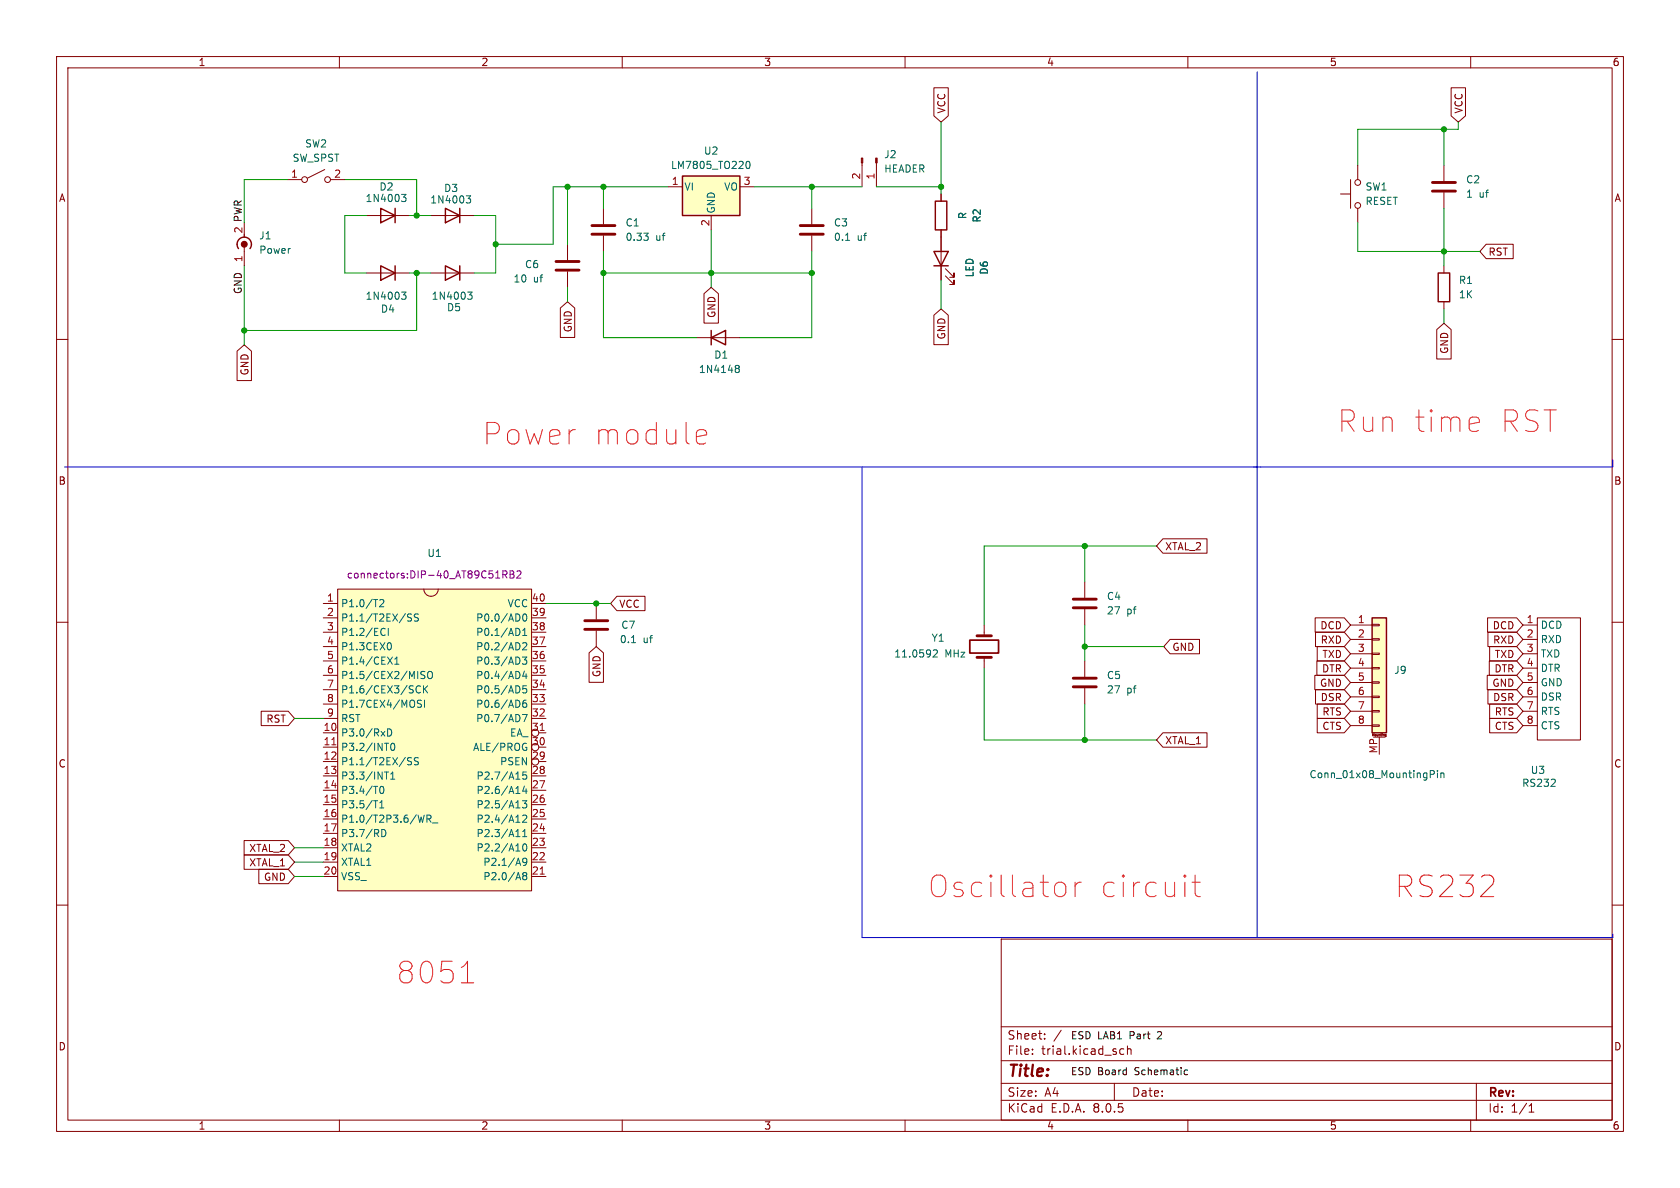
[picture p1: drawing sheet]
<svg xmlns="http://www.w3.org/2000/svg" width="297mm" height="210mm" viewBox="0 0 297 210" stroke-linecap="round" stroke-linejoin="round" font-family="sans-serif">
<g fill="none" stroke="#840000" stroke-width=".18">
<path d="M10 10h277v190h-277zM12 12h273v186h-273zM60 10v2M110 10v2M160 10v2M210 10v2M260 10v2M64.8 38.1h7.6M152.4 28.8v4.2M154.9 28.8v4.2M10 60h2M255.3 47v1.3"/>
<path d="M255.3 53.3v1.3M285 60h2M10 110h2M105.4 106.7v2.8M105.4 111.5v2.8M285 110h2M10 160h2M285 160h2M177 166h108v32h-108zM60 198v2M110 198v2M160 198v2"/>
<path d="M177 194.5h108M177 191.5h108M177 187.5h108M177 181.5h108M182.5 186.3v.1M182.5 185.5v.1M184.7 183.6v.1M184.7 182.8v.1M187.6 182.1l-1.3 2M197 191.5v3M198.7 185.5l-.5-.1-.2 .3v.4l.1 .2h.6M199.3 185.5l.2-.1 .4 .1 .1 .9"/>
<path d="M199.3 184.9v1.5M210 198v2M260 198v2M261 191.5v6.5M270.3 196.6h.9M270.3 195.5l.4-.4v1.5"/>
</g>
<g fill="#840000" stroke="#840000" stroke-width=".18">
<path d="M152.3 27.9h.2v.9h-.2z"/>
<path d="M154.8 27.9h.3v.9h-.3z"/>
</g>
<path d="M67.3 36.8l2.5 1.3-2.5 1.3zM69.8 36.8v2.6M254.3 48.3h2v5h-2z" fill="none" stroke="#840000" stroke-width=".25"/>
<path d="M71 34.4h.8l-.5 .4 .4 .2 .1 .4-.3 .2h-.3M111.6 113.6h.8" fill="none" stroke="#006464" stroke-width=".18"/>
<path d="M103.4 111.3h4M103.4 109.7h4" fill="none" stroke="#840000" stroke-width=".51"/>
<path d="M120.6 31.1h10.2v7h-10.2z" fill="#ffffc2"/>
<path d="M120.6 31.1h10.2v7h-10.2zM42.2 43.9a1.27 1.27 0 0 1 .1-1.7 1.27 1.27 0 0 1 1.7 0 1.27 1.27 0 0 1 .2 1.7M125.7 59.7l2.6-1.3v2.6zM125.7 58.4v2.6" fill="none" stroke="#840000" stroke-width=".25"/>
<g fill="none" stroke="#840000" stroke-width=".18">
<path d="M50.8 31.8h2.5M57.4 30l-3 1.5M58.4 31.8h2.6M106.7 36.8v2.8M118.1 33h2.5M125.7 38.1v2.5M130.8 33h2.5M143.5 36.8v2.8M255.3 29.2v2.8M255.3 34v2.8M43.2 43.2v3.8M106.7 41.7v2.8"/>
<path d="M123.2 59.7h7.6M143.5 41.7v2.8M174 110.5v1.9M174 116.2v1.9M191.8 102.9v2.8M191.8 107.7v2.8"/>
<circle cx="53.8" cy="31.8" r=".51"/>
<circle cx="57.9" cy="31.8" r=".51"/>
</g>
<path d="M132 28.6l.2-.1a.68 .68 0 0 1 .4 .7 .68 .68 0 0 1-.4 .6l-.2-.1-.1-.4zM113.8 41.2h.8l-.4 .5M114.5 41.8l.1 .1-.1 .5M149.5 42.5h.7M130.1 65.1h.1M130.1 64.6h.4l.1 .1 .1 .2-.2 .2M130.2 65.1h.3M130.2 65.1l-.1 .1M130.5 65.1l.2 .3-.1 .3-.1 .2-.4-.1M165 115l.5-.1 .2 .3-.8 .9h.8" fill="none" stroke="#006464" stroke-width=".18"/>
<path d="M104.6 39.9h4.1M141.5 39.9h4M253.2 33.8h4.1M253.2 32.3h4.1M104.6 41.4h4.1M141.5 41.4h4M172.7 116.2h2.6M172.7 112.4h2.6M189.7 105.9h4.1M189.7 107.4h4.1" fill="none" stroke="#840000" stroke-width=".51"/>
<path d="M171.4 113.2h5.1v2.2h-5.1z" fill="none" stroke="#840000" stroke-width=".3"/>
<circle cx="43.2" cy="43.2" r=".51" fill="#840000" stroke="#840000" stroke-width=".2"/>
<path d="M59.7 104.1h34.3v53.4h-34.3z" fill="#ffffc2"/>
<g fill="none" stroke="#840000" stroke-width=".18">
<path d="M76.2 48.3h7.6M57.1 106.7h2.6M57.1 109.2h2.6M57.1 111.8h2.6M57.1 119.4h2.6M57.1 116.8h2.6M57.1 114.3h2.6M59.7 104.1h34.3v53.4h-34.3zM74.9 104.1a1.27 1.27 0 0 0 1.3 1.3 1.27 1.27 0 0 0 1.3-1.3M94 106.7h2.5M94 109.2h2.5M94 111.8h2.5"/>
<path d="M94 119.4h2.5M94 116.8h2.5M94 114.3h2.5M191.8 116.8v2.8M57.1 129.5h2.6M57.1 132.1h2.6M57.1 134.6h2.6M57.1 137.2h2.6M57.1 139.7h2.6M57.1 127h2.6M57.1 124.5h2.6M57.1 121.9h2.6"/>
<path d="M94 137.2h2.5M94 139.7h2.5M94 127h2.5M94 124.5h2.5M94 121.9h2.5M95.2 129.5h1.3M95.2 132.1h1.3M95.2 134.6h1.3M191.8 121.7v2.8M57.1 142.2h2.6M57.1 144.8h2.6M57.1 147.3h2.6"/>
<path d="M57.1 149.9h2.6M57.1 152.4h2.6M57.1 154.9h2.6M94 142.2h2.5M94 144.8h2.5M94 147.3h2.5M94 149.9h2.5M94 152.4h2.5M94 154.9h2.5"/>
<circle cx="94.6" cy="132.1" r=".63"/>
<circle cx="94.6" cy="134.6" r=".63"/>
<circle cx="94.6" cy="129.5" r=".63"/>
</g>
<g fill="none" stroke="#006464" stroke-width=".18">
<path d="M82.7 51.6h.8l-.5 .5 .4 .1 .1 .5-.3 .2h-.3M67.1 106.1l.5-.1 .3 .4-.8 .9h.8M67.6 111.1h.3l.2 .1M68.1 112.2l-.2 .1h-.3M68.5 116.1l.9 1.3M68.6 111.1v1.2M69 113.7l.2 .4-.2 .7M69.4 116.1l-.9 1.3M69.8 117.4h.7M69.8 116.5l.4-.4v1.3M72.1 109l.5 .3 .2 .3-.3 .2-.5-.1M72.8 108.6l-.5-.1-.2 .2"/>
<path d="M74 108.6l-.5-.1-.2 .2v.3l.5 .3 .2 .3-.3 .2-.5-.1M74.5 119.2l.5 .2 .1 .3-.2 .3-.5-.1M74.5 118.8h.6M75.8 118.8l.1-.1a.43 .43 0 0 1 .5 .4v.4a.42 .42 0 0 1-.4 .5 .42 .42 0 0 1-.4-.5v-.4zM91.9 111.4v.6M92.3 116.1h.8l-.4 .5 .4 .2v.5l-.2 .1-.6-.1M92.4 113.7l.5-.1 .2 .4-.8 .9h.8M92.4 111.4l.4-.3v1.2M92.4 112.3h.7M92.5 108.7l.2-.2a.68 .68 0 0 1 .4 .7 .68 .68 0 0 1-.4 .6l-.2-.1-.1-.4zM92.7 118.6l-.3 .9h.8M93 119.1v.9"/>
<path d="M67.3 139.1l.1-.1a.68 .68 0 0 1 .5 .6 .68 .68 0 0 1-.5 .7 .84 .84 0 0 1-.1-1.2zM68 136.5h.7M68.5 128.8a.64 .64 0 0 1 .8 .7 .64 .64 0 0 1-.8 .6zM69.1 137.7h.7M69.1 136.8l.3-.3v1.2M69.2 131.5l.2-.1a.68 .68 0 0 1 .4 .6 .68 .68 0 0 1-.4 .7l-.2-.2-.1-.3zM72.1 134.4l.5 .3 .2 .3-.3 .2-.5-.1M72.8 134l-.5-.1-.2 .2M73.7 122.3l.3 .2 .3-.1M73.9 123.8h.6M73.9 124.3l.5 .2 .1 .3-.2 .2h-.5M74 134l-.5-.1-.2 .2v.3l.5 .3 .2 .3-.3 .2-.5-.1"/>
<path d="M74.3 121.4l-.3-.2-.3 .2M74.9 121.2v1.3M75.1 121.8l.5 .7M75.1 123.8v1.2M75.6 121.2l-.7 .8M92.3 126.3h.9l-.6 1.3M92.7 138.9l-.3 1h.8M92.9 132.1h.2v.4l-.2 .2M92.9 131.4l.2 .1M93 123.8h-.4a.86 .86 0 0 0 0 1.2l.5-.1v-.4l-.2-.2h-.4l-.1 .2M93 139.4v.9M93.1 136.5h-.6l-.1 .6 .2-.1h.4l.1 .2v.4l-.2 .1-.5-.1"/>
<path d="M93.1 121.2h-.6l-.1 .6 .2-.1 .4 .1 .1 .2v.4l-.2 .1-.5-.1M66 141.5h.8M67.1 142.8h.8M67.1 141.9l.4-.4v1.3M67.5 146.6a.64 .64 0 0 1 .7 .7 .64 .64 0 0 1-.7 .6zM75.5 144.8l.6-.1 .1-.2-.1-.3-.6-.1v1.3M75.8 144.8l.4 .6M76.4 145.5h1M91.2 147.9h.7M92.3 141.5h.8l-.4 .5 .4 .2v.5l-.2 .1-.6-.1M92.4 144.2l.5-.1 .2 .4-.8 .9h.8M92.4 147.9h.7"/>
<path d="M92.4 147l.4-.4v1.3M92.5 149.3l.2-.1a.68 .68 0 0 1 .4 .6 .68 .68 0 0 1-.4 .6l-.2-.1-.1-.3zM92.6 154.8l-.2-.2 .2-.4h.3l.2 .3-.2 .3M92.6 154.8l-.2 .2 .1 .4 .1 .1h.4l.1-.2v-.3l-.2-.2M92.6 154.8h.3M93.1 152.3l-.2 .2-.4-.1-.1-.1 .1-.5 .4-.1 .2 .1a.84 .84 0 0 1-.3 1.2h-.3"/>
</g>
<path d="M58.7 131.7h.7M95.5 129.1h.7M95.5 154.5h.7" fill="none" stroke="#a90000" stroke-width=".18"/>
<path d="M87.6 102.2h.8M88.9 101.6l.6-.1 .1-.2v-.3l-.7-.1v1.3M89.2 101.6l.4 .6M90.2 100.9h.4l.2 .3-.2 .3 .2 .1 .1 .3-.2 .3h-.5zM90.2 101.5h.4M91.4 101l.5-.1 .2 .4-.8 .9h.8" fill="none" stroke="#840084" stroke-width=".18"/>
<path d="M189.7 119.9h4.1M189.7 121.4h4.1" fill="none" stroke="#840000" stroke-width=".51"/>
<path d="M78.7 47l2.6 1.3-2.6 1.2zM81.3 47v2.5" fill="none" stroke="#840000" stroke-width=".25"/>
<path d="M242.6 109.2h2.5v20.3h-2.5z" fill="#ffffc2"/>
<g fill="none" stroke="#840000" stroke-width=".18">
<path d="M165.1 15.5h2.5v5l-1.2 1.1-1.3-1.1zM256.5 15.5h2.6v5l-1.3 1.1-1.3-1.1zM76.2 38.1h7.6M166.4 34.3v1.3M237 34.3h1.8M238.8 31.8v5M240 29.2v2.6M240 36.8v2.6M64.8 48.3h7.6M99.1 54.5l1.2-1.2 1.3 1.2v5.2h-2.5zM100.3 43.2v2.8M100.3 48v2.8"/>
<path d="M124.5 51.9l1.2-1.1 1.3 1.1v5.2h-2.5zM165.1 55.7l1.3-1.1 1.2 1.1v5.2h-2.5zM166.4 40.6v8.9M167.1 48.8l1.6 1.5v-.8v.8h-.8M167.1 47.5l1.6 1.5v-.7v.7h-.8M254 58.3l1.3-1.1 1.2 1.1v5.2h-2.5zM262.7 43.2h4.8v2.5h-4.8l-1.1-1.2zM41.9 62.1l1.3-1.1 1.3 1.1v5.2h-2.6zM205.6 95.2h7.8v2.6h-7.8l-1.1-1.3zM104.1 115.4l1.3-1.1 1.3 1.1v5.2h-2.6zM109.1 105.4h4.9v2.6h-4.9l-1.2-1.3zM206.9 113h5.2v2.6h-5.2l-1.2-1.3z"/>
<path d="M232.4 119.4h5.2l1.2 1.3-1.2 1.2h-5.2zM232.5 109.2h5.1l1.2 1.3-1.2 1.3h-5.1zM232.6 111.8h5l1.2 1.2-1.2 1.3h-5zM232.8 116.8h4.8l1.2 1.3-1.2 1.3h-4.8zM232.9 114.3h4.7l1.2 1.3-1.2 1.2h-4.7zM238.8 110.5h3.8M238.8 113h3.8M238.8 115.6h3.8M238.8 118.1h3.8M242.6 118h1.2v.2h-1.2zM242.6 115.4h1.2v.3h-1.2zM242.6 112.9h1.2v.3h-1.2z"/>
<path d="M242.6 110.4h1.2v.2h-1.2zM262.9 119.4h5.2l1.1 1.3-1.1 1.2h-5.2zM263 109.2h5.1l1.1 1.3-1.1 1.3h-5.1zM263 111.8h5.1l1.1 1.2-1.1 1.3h-5.1zM263.3 116.8h4.8l1.1 1.3-1.1 1.3h-4.8zM263.3 114.3h4.8l1.1 1.3-1.1 1.2h-4.8zM269.2 110.5h2.6M269.2 113h2.6M269.2 115.6h2.6M269.2 118.1h2.6M271.8 109.2h7.6v21.6h-7.6zM46.2 125.7h4.8l1.1 1.3-1.1 1.3h-4.8z"/>
<path d="M205.6 129.5h7.8v2.6h-7.8l-1.1-1.3zM232.6 121.9h5l1.2 1.3-1.2 1.3h-5zM232.9 127h4.7l1.2 1.3-1.2 1.2h-4.7zM232.9 124.5h4.7l1.2 1.2-1.2 1.3h-4.7zM238.8 120.7h3.8M238.8 123.2h3.8M238.8 125.7h3.8M238.8 128.3h3.8M242.6 128.1h1.2v.3h-1.2zM242.6 125.6h1.2v.3h-1.2zM242.6 123.1h1.2v.2h-1.2zM242.6 120.5h1.2v.3h-1.2z"/>
<path d="M242.7 130.1v-.4l.1 .3 .1-.3v.4M242.8 130.3h2.1M243.8 130.3v3.1M244.1 129.7v.3M244.3 129.7h.1M245 130.2h-.1M245 130.1h-.1v-.2l.1-.1v.3M245 130.1v.1M263 121.9h5.1l1.1 1.3-1.1 1.3h-5.1zM263.3 127h4.8l1.1 1.3-1.1 1.2h-4.8zM263.3 124.5h4.8l1.1 1.2-1.1 1.3h-4.8zM269.2 120.7h2.6"/>
<path d="M269.2 123.2h2.6M269.2 125.7h2.6M269.2 128.3h2.6M43.2 151.1h7.8l1.1 1.3-1.1 1.3h-7.8zM43.2 148.6h7.8l1.1 1.3-1.1 1.2h-7.8zM45.8 153.7h5.2l1.1 1.2-1.1 1.3h-5.2z"/>
<circle cx="240" cy="32.3" r=".51"/>
<circle cx="240" cy="36.3" r=".51"/>
</g>
<path d="M78.7 36.8l2.6 1.3-2.6 1.3zM81.3 36.8v2.6M165.4 35.6h2v5h-2zM67.3 47l2.5 1.3-2.5 1.2zM69.8 47v2.5M165.1 44.5h2.5l-1.2 2.5zM165.1 47h2.5M242.6 109.2h2.5v20.3h-2.5z" fill="none" stroke="#840000" stroke-width=".25"/>
<path d="M82.4 34.6h.8l-.4 .5 .3 .1 .1 .4-.2 .3h-.4M71 51.6h.8l-.5 .5 .4 .1 .1 .5-.3 .2h-.3M252.9 136.9l.6-.1 .1-.2-.1-.3-.6-.1v1.3M254.1 136.2v.1M254.1 136.6v.9M254.7 136.6v.9M254.7 136.8l.2-.2 .3 .1 .1 .8M274.2 139h.8M274.9 137.9v.4" fill="none" stroke="#006464" stroke-width=".18"/>
<path d="M98.3 47.8h4.1M98.3 46.2h4.1" fill="none" stroke="#840000" stroke-width=".51"/>
<path d="M261 73.7l.4 .2 .1 .4v.3l-1.8 .4M261.4 76.1l-.4 .2" fill="none" stroke="#ff2f1f" stroke-width=".18"/>
<path d="M123.3 78.3l.4 .2h.7l.3-.2M123.3 76.1l.4-.2h.7l.3 .2 .2 .8-1.8 .3" fill="none" stroke="#ff1621" stroke-width=".18"/>
<path d="M209.5 189.9h.5M209.5 189.2h.5" fill="none" stroke="#0f0f0f" stroke-width=".18"/>
<path d="M187.7 156l.5 .3 .2 .4v1.1l-.3 .5-.4 .2M190.1 156v2.5M191.1 156a.97 .97 0 0 0-1 .7M209.5 154.7l.2 .2-.2 .2M210.7 156h1.5M211.3 154.7v3.3l.2 .3 .7 .2" fill="none" stroke="#ff1e25" stroke-width=".18"/>
<path d="M81.6 173.7h2.1M82.3 170.5l.4-.6v3.8" fill="none" stroke="#ff1e1e" stroke-width=".18"/>
<path d="M222.2 12.7v153M152.4 82.6v83.1h132.7v-.6M285.1 81.3v1.3h-273.7" fill="none" stroke="#0000c2" stroke-width=".18"/>
<g fill="none" stroke="#009600" stroke-width=".18">
<path d="M50.8 31.8h-7.6v7.6M61 31.8h12.7v6.3M64.8 38.1h-3.8v10.2h3.8M72.4 38.1h3.8M83.8 38.1h3.8v10.2h-3.8M100.3 33v10.2M106.7 33v3.8M118.1 33h-20.3v10.2h-10.2M133.3 33h19.1M143.5 33v3.8M154.9 33h11.5M166.4 21.6v12.7"/>
<path d="M240 39.4v5.1h21.6M255.3 22.9v6.3M255.3 36.8v10.2M257.8 21.6v1.3h-17.8v6.3M43.2 47v14M72.4 48.3h3.8M73.7 48.3v10.1h-30.5M100.3 50.8v2.5M106.7 44.5v15.2h16.5M106.7 48.3h36.8M125.7 40.6v10.2M143.5 44.5v15.2h-12.7"/>
<path d="M166.4 49.5v5.1M255.3 54.6v2.6M191.8 96.5v6.4M204.5 96.5h-30.5v14M96.5 106.7h11.4M174 118.1v12.7h30.5M191.8 110.5v6.3M191.8 114.3h13.9M52.1 127h5M191.8 124.5v6.3M52.1 154.9h5M52.1 149.9h5"/>
<path d="M52.1 152.4h5"/>
</g>
<g fill="#009600" stroke="#009600" stroke-width=".18">
<circle cx="125.7" cy="48.3" r=".46"/>
<circle cx="143.5" cy="33" r=".46"/>
<circle cx="143.5" cy="48.3" r=".46"/>
<circle cx="106.7" cy="33" r=".46"/>
<circle cx="100.3" cy="33" r=".46"/>
<circle cx="87.6" cy="43.2" r=".46"/>
<circle cx="106.7" cy="48.3" r=".46"/>
<circle cx="255.3" cy="22.9" r=".46"/>
<circle cx="166.4" cy="33" r=".46"/>
<circle cx="255.3" cy="44.5" r=".46"/>
<circle cx="73.7" cy="48.3" r=".46"/>
<circle cx="73.7" cy="38.1" r=".46"/>
<circle cx="43.2" cy="58.4" r=".46"/>
<circle cx="105.4" cy="106.7" r=".46"/>
<circle cx="191.8" cy="114.3" r=".46"/>
<circle cx="191.8" cy="96.5" r=".46"/>
<circle cx="191.8" cy="130.8" r=".46"/>
</g>
<g font-size="5.3" fill="#ff2f1f">
<text x="236.2" y="76.7">Run time</text>
<text x="264.5" y="76.7">RST</text>
</g>
<g font-size="5.3" fill="#ff1621">
<text x="85.1" y="79">Power</text>
<text x="104.6" y="79">module</text>
</g>
<g font-size="5.3" fill="#ff1e25">
<text x="163.8" y="159">Oscillator</text>
<text x="194" y="159">circuit</text>
</g>
<text font-size="5.3" fill="#ff0c0e" x="246.4" y="159">RS232</text>
<text font-size="5.3" fill="#ff1e1e" x="69.8" y="174.2">8051</text>
<text font-size="2.8" fill="#840000" x="178" y="190.9">Title:</text>
<g font-size="2.1" fill="#840000">
<text x="178" y="184">Sheet:</text>
<text x="178" y="186.7">File:</text>
<text x="184.1" y="186.7">trial.kicad_sch</text>
<text x="178" y="196.9">KiCad</text>
<text x="178" y="194.1">Size:</text>
<text x="184.7" y="194.1">A4</text>
<text x="185.7" y="196.9">E.D.A.</text>
<text x="193.3" y="196.9">8.0.5</text>
<text x="200" y="194.1">Date:</text>
<text x="263" y="194.3">Rev:</text>
<text x="263" y="196.9">Id:</text>
<text x="267.1" y="196.9">1/1</text>
</g>
<g font-size="1.8" fill="#840000">
<text x="35" y="11.9">1</text>
<text x="85" y="11.9">2</text>
<text x="135" y="11.9">3</text>
<text x="185" y="11.9">4</text>
<text x="235" y="11.9">5</text>
<text x="285" y="11.9">6</text>
<text x="167.3" y="20.2" transform="rotate(-90 167.3 20.2)">VCC</text>
<text x="258.8" y="20.2" transform="rotate(-90 258.8 20.2)">VCC</text>
<text x="10.3" y="35.9">A</text>
<text x="285.3" y="35.9">A</text>
<text x="263.1" y="45.4">RST</text>
<text x="101.3" y="58.8" transform="rotate(-90 101.3 58.8)">GND</text>
<text x="126.7" y="56.3" transform="rotate(-90 126.7 56.3)">GND</text>
<text x="167.3" y="60.1" transform="rotate(-90 167.3 60.1)">GND</text>
<text x="256.2" y="62.7" transform="rotate(-90 256.2 62.7)">GND</text>
<text x="44.1" y="66.5" transform="rotate(-90 44.1 66.5)">GND</text>
<text x="10.3" y="85.9">B</text>
<text x="285.3" y="85.9">B</text>
<text x="205.9" y="97.5">XTAL_2</text>
<text x="109.4" y="107.6">VCC</text>
<text x="233.3" y="111.4">DCD</text>
<text x="233.4" y="114">RXD</text>
<text x="263.8" y="111.4">DCD</text>
<text x="263.9" y="114">RXD</text>
<text x="106.4" y="119.8" transform="rotate(-90 106.4 119.8)">GND</text>
<text x="207.2" y="115.3">GND</text>
<text x="233.6" y="119.1">DTR</text>
<text x="233.7" y="116.5">TXD</text>
<text x="264.1" y="119.1">DTR</text>
<text x="264.2" y="116.5">TXD</text>
<text x="233.3" y="121.6">GND</text>
<text x="233.4" y="124.1">DSR</text>
<text x="263.7" y="121.6">GND</text>
<text x="263.9" y="124.1">DSR</text>
<text x="47" y="128">RST</text>
<text x="205.9" y="131.8">XTAL_1</text>
<text x="233.7" y="129.2">CTS</text>
<text x="233.7" y="126.7">RTS</text>
<text x="264.2" y="129.2">CTS</text>
<text x="264.2" y="126.7">RTS</text>
<text x="10.3" y="135.9">C</text>
<text x="285.3" y="135.9">C</text>
<text x="44" y="153.4">XTAL_1</text>
<text x="44" y="150.8">XTAL_2</text>
<text x="46.6" y="155.9">GND</text>
<text x="10.3" y="185.9">D</text>
<text x="285.3" y="185.9">D</text>
<text x="35" y="199.9">1</text>
<text x="85" y="199.9">2</text>
<text x="135" y="199.9">3</text>
<text x="185" y="199.9">4</text>
<text x="235" y="199.9">5</text>
<text x="285" y="199.9">6</text>
</g>
<g font-size="1.8" fill="#006464">
<text x="51.6" y="28.8">SW_SPST</text>
<text x="53.8" y="26.3">SW2</text>
<text x="124.4" y="27.5">U2</text>
<text x="156.2" y="28.2">J2</text>
<text x="64.5" y="35.9">1N4003</text>
<text x="67" y="33.9">D2</text>
<text x="78.4" y="34.1">D3</text>
<text x="118.5" y="30.1">LM7805_TO220</text>
<text x="120.9" y="33.9">VI</text>
<text x="127.9" y="33.9">VO</text>
<text x="156.2" y="30.7">HEADER</text>
<text x="241.3" y="33.9">SW1</text>
<text x="259.1" y="32.6">C2</text>
<text x="259.1" y="35.2">1</text>
<text x="261.5" y="35.2">uf</text>
<text x="76" y="36.2">1N4003</text>
<text x="110.5" y="40.2">C1</text>
<text x="126.6" y="37.8" transform="rotate(-90 126.6 37.8)">GND</text>
<text x="147.3" y="40.2">C3</text>
<text x="171" y="38.8" transform="rotate(-90 171 38.8)">R</text>
<text x="173.6" y="39.4" transform="rotate(-90 173.6 39.4)">R2</text>
<text x="241.3" y="36.4">RESET</text>
<text x="45.7" y="42.5">J1</text>
<text x="45.7" y="45.1">Power</text>
<text x="92.7" y="47.6">C6</text>
<text x="110.5" y="42.8">0.33</text>
<text x="115.9" y="42.8">uf</text>
<text x="147.3" y="42.8">0.1</text>
<text x="151.5" y="42.8">uf</text>
<text x="64.5" y="53.2">1N4003</text>
<text x="76.2" y="53.2">1N4003</text>
<text x="90.7" y="50.1">10</text>
<text x="94.3" y="50.1">uf</text>
<text x="172.3" y="49.1" transform="rotate(-90 172.3 49.1)">LED</text>
<text x="174.9" y="48.6" transform="rotate(-90 174.9 48.6)">D6</text>
<text x="257.8" y="50.4">R1</text>
<text x="257.8" y="52.9">1K</text>
<text x="67.2" y="55.5">D4</text>
<text x="78.9" y="55.2">D5</text>
<text x="126.2" y="63.6">D1</text>
<text x="123.5" y="66.1">1N4148</text>
<text x="75.5" y="98.7">U1</text>
<text x="60.2" y="107.5">P1.0/T2</text>
<text x="89.6" y="107.5">VCC</text>
<text x="195.6" y="106.3">C4</text>
<text x="60.2" y="110.1">P1.1/T2EX/SS</text>
<text x="60.2" y="112.6">P1.2/ECI</text>
<text x="84.1" y="112.6">P0.1/AD1</text>
<text x="84.1" y="110.1">P0.0/AD0</text>
<text x="109.5" y="113.9">0.1</text>
<text x="109.7" y="111.4">C7</text>
<text x="113.7" y="113.9">uf</text>
<text x="164.6" y="113.6">Y1</text>
<text x="195.6" y="108.8">27</text>
<text x="199.2" y="108.8">pf</text>
<text x="272.3" y="111.4">DCD</text>
<text x="272.3" y="113.9">RXD</text>
<text x="60.2" y="115.2">P1.3CEX0</text>
<text x="60.2" y="117.7">P1.4/CEX1</text>
<text x="84.1" y="117.7">P0.3/AD3</text>
<text x="84.1" y="115.2">P0.2/AD2</text>
<text x="158" y="116.4">11.0592</text>
<text x="167" y="116.4">MHz</text>
<text x="246.4" y="119.3">J9</text>
<text x="272.3" y="116.4">TXD</text>
<text x="272.3" y="119">DTR</text>
<text x="60.2" y="120.2">P1.5/CEX2/MISO</text>
<text x="60.2" y="122.8">P1.6/CEX3/SCK</text>
<text x="60.2" y="125.3">P1.7CEX4/MOSI</text>
<text x="84.1" y="125.3">P0.6/AD6</text>
<text x="84.1" y="122.8">P0.5/AD5</text>
<text x="84.1" y="120.2">P0.4/AD4</text>
<text x="195.6" y="120.2">C5</text>
<text x="195.6" y="122.8">27</text>
<text x="199.2" y="122.8">pf</text>
<text x="272.3" y="121.5">GND</text>
<text x="272.3" y="124.1">DSR</text>
<text x="60.2" y="130.4">P3.0/RxD</text>
<text x="60.2" y="127.9">RST</text>
<text x="84.1" y="127.9">P0.7/AD7</text>
<text x="90.1" y="130.4">EA_</text>
<text x="272.3" y="126.6">RTS</text>
<text x="272.3" y="129.1">CTS</text>
<text x="60.2" y="132.9">P3.2/INT0</text>
<text x="60.2" y="135.5">P1.1/T2EX/SS</text>
<text x="83.5" y="132.9">ALE/PROG</text>
<text x="88.3" y="135.5">PSEN</text>
<text x="231.4" y="137.8">Conn_01x08_MountingPin</text>
<text x="270.5" y="137">U3</text>
<text x="60.2" y="138">P3.3/INT1</text>
<text x="60.2" y="140.6">P3.4/T0</text>
<text x="60.2" y="143.1">P3.5/T1</text>
<text x="84.1" y="143.1">P2.5/A13</text>
<text x="84.1" y="140.6">P2.6/A14</text>
<text x="84.1" y="138">P2.7/A15</text>
<text x="269" y="139.3">RS232</text>
<text x="60.2" y="145.6">P1.0/T2P3.6/WR_</text>
<text x="60.2" y="148.2">P3.7/RD</text>
<text x="84.1" y="148.2">P2.3/A11</text>
<text x="84.1" y="145.6">P2.4/A12</text>
<text x="60.2" y="150.7">XTAL2</text>
<text x="60.2" y="153.3">XTAL1</text>
<text x="60.2" y="155.8">VSS_</text>
<text x="84.1" y="150.7">P2.2/A10</text>
<text x="85.3" y="155.8">P2.0/A8</text>
<text x="85.3" y="153.3">P2.1/A9</text>
</g>
<g font-size="1.8" fill="#a90000">
<text x="51.4" y="31.5">1</text>
<text x="59" y="31.5">2</text>
<text x="118.7" y="32.8">1</text>
<text x="131.4" y="32.8">3</text>
<text x="152.1" y="31.8" transform="rotate(-90 152.1 31.8)">2</text>
<text x="154.7" y="31.8" transform="rotate(-90 154.7 31.8)">1</text>
<text x="125.5" y="40.1" transform="rotate(-90 125.5 40.1)">2</text>
<text x="42.9" y="46.4" transform="rotate(-90 42.9 46.4)">1</text>
<text x="57.7" y="106.4">1</text>
<text x="93.9" y="106.4">40</text>
<text x="57.7" y="109">2</text>
<text x="57.7" y="111.5">3</text>
<text x="93.9" y="111.5">38</text>
<text x="93.9" y="109">39</text>
<text x="240" y="110.2">1</text>
<text x="240" y="112.8">2</text>
<text x="269.8" y="110.2">1</text>
<text x="269.8" y="112.8">2</text>
<text x="57.7" y="114">4</text>
<text x="57.7" y="116.6">5</text>
<text x="57.7" y="119.1">6</text>
<text x="93.9" y="119.1">35</text>
<text x="93.9" y="116.6">36</text>
<text x="93.9" y="114">37</text>
<text x="240" y="115.3">3</text>
<text x="240" y="117.9">4</text>
<text x="269.8" y="115.3">3</text>
<text x="269.8" y="117.9">4</text>
<text x="57.7" y="121.7">7</text>
<text x="57.7" y="124.2">8</text>
<text x="93.9" y="124.2">33</text>
<text x="93.9" y="121.7">34</text>
<text x="240" y="120.4">5</text>
<text x="240" y="122.9">6</text>
<text x="240" y="125.5">7</text>
<text x="269.8" y="120.4">5</text>
<text x="269.8" y="122.9">6</text>
<text x="269.8" y="125.5">7</text>
<text x="57.1" y="129.3">10</text>
<text x="57.1" y="131.8">11</text>
<text x="57.7" y="126.7">9</text>
<text x="93.9" y="131.8">30</text>
<text x="93.9" y="129.3">31</text>
<text x="93.9" y="126.7">32</text>
<text x="240" y="128">8</text>
<text x="269.8" y="128">8</text>
<text x="57.1" y="134.4">12</text>
<text x="57.1" y="136.9">13</text>
<text x="93.9" y="136.9">28</text>
<text x="93.9" y="134.4">29</text>
<text x="243.6" y="133.3" transform="rotate(-90 243.6 133.3)">MP</text>
<text x="57.1" y="139.4">14</text>
<text x="57.1" y="142">15</text>
<text x="93.9" y="142">26</text>
<text x="93.9" y="139.4">27</text>
<text x="57.1" y="144.5">16</text>
<text x="57.1" y="147.1">17</text>
<text x="57.1" y="149.6">18</text>
<text x="93.9" y="149.6">23</text>
<text x="93.9" y="147.1">24</text>
<text x="93.9" y="144.5">25</text>
<text x="57.1" y="152.1">19</text>
<text x="57.1" y="154.7">20</text>
<text x="93.9" y="154.7">21</text>
<text x="93.9" y="152.1">22</text>
</g>
<g font-size="1.8" fill="#0f0f0f">
<text x="42.9" y="41.3" transform="rotate(-90 42.9 41.3)">2 PWR</text>
<text x="42.8" y="52.1" transform="rotate(-90 42.8 52.1)">GND</text>
<text x="189.2" y="183.8">ESD LAB1</text>
<text x="199.8" y="183.8">Part</text>
<text x="204.9" y="183.8">2</text>
<text x="189.2" y="190.2">ESD Board</text>
<text x="200.7" y="190.2">Schematic</text>
</g>
<text font-size="1.8" fill="#840084" x="61.2" y="102.5">connectors:DIP-40_AT89C51RB2</text>
<text font-size=".5" fill="#840000" x="242.4" y="130.3">Mounting</text>
</svg>
